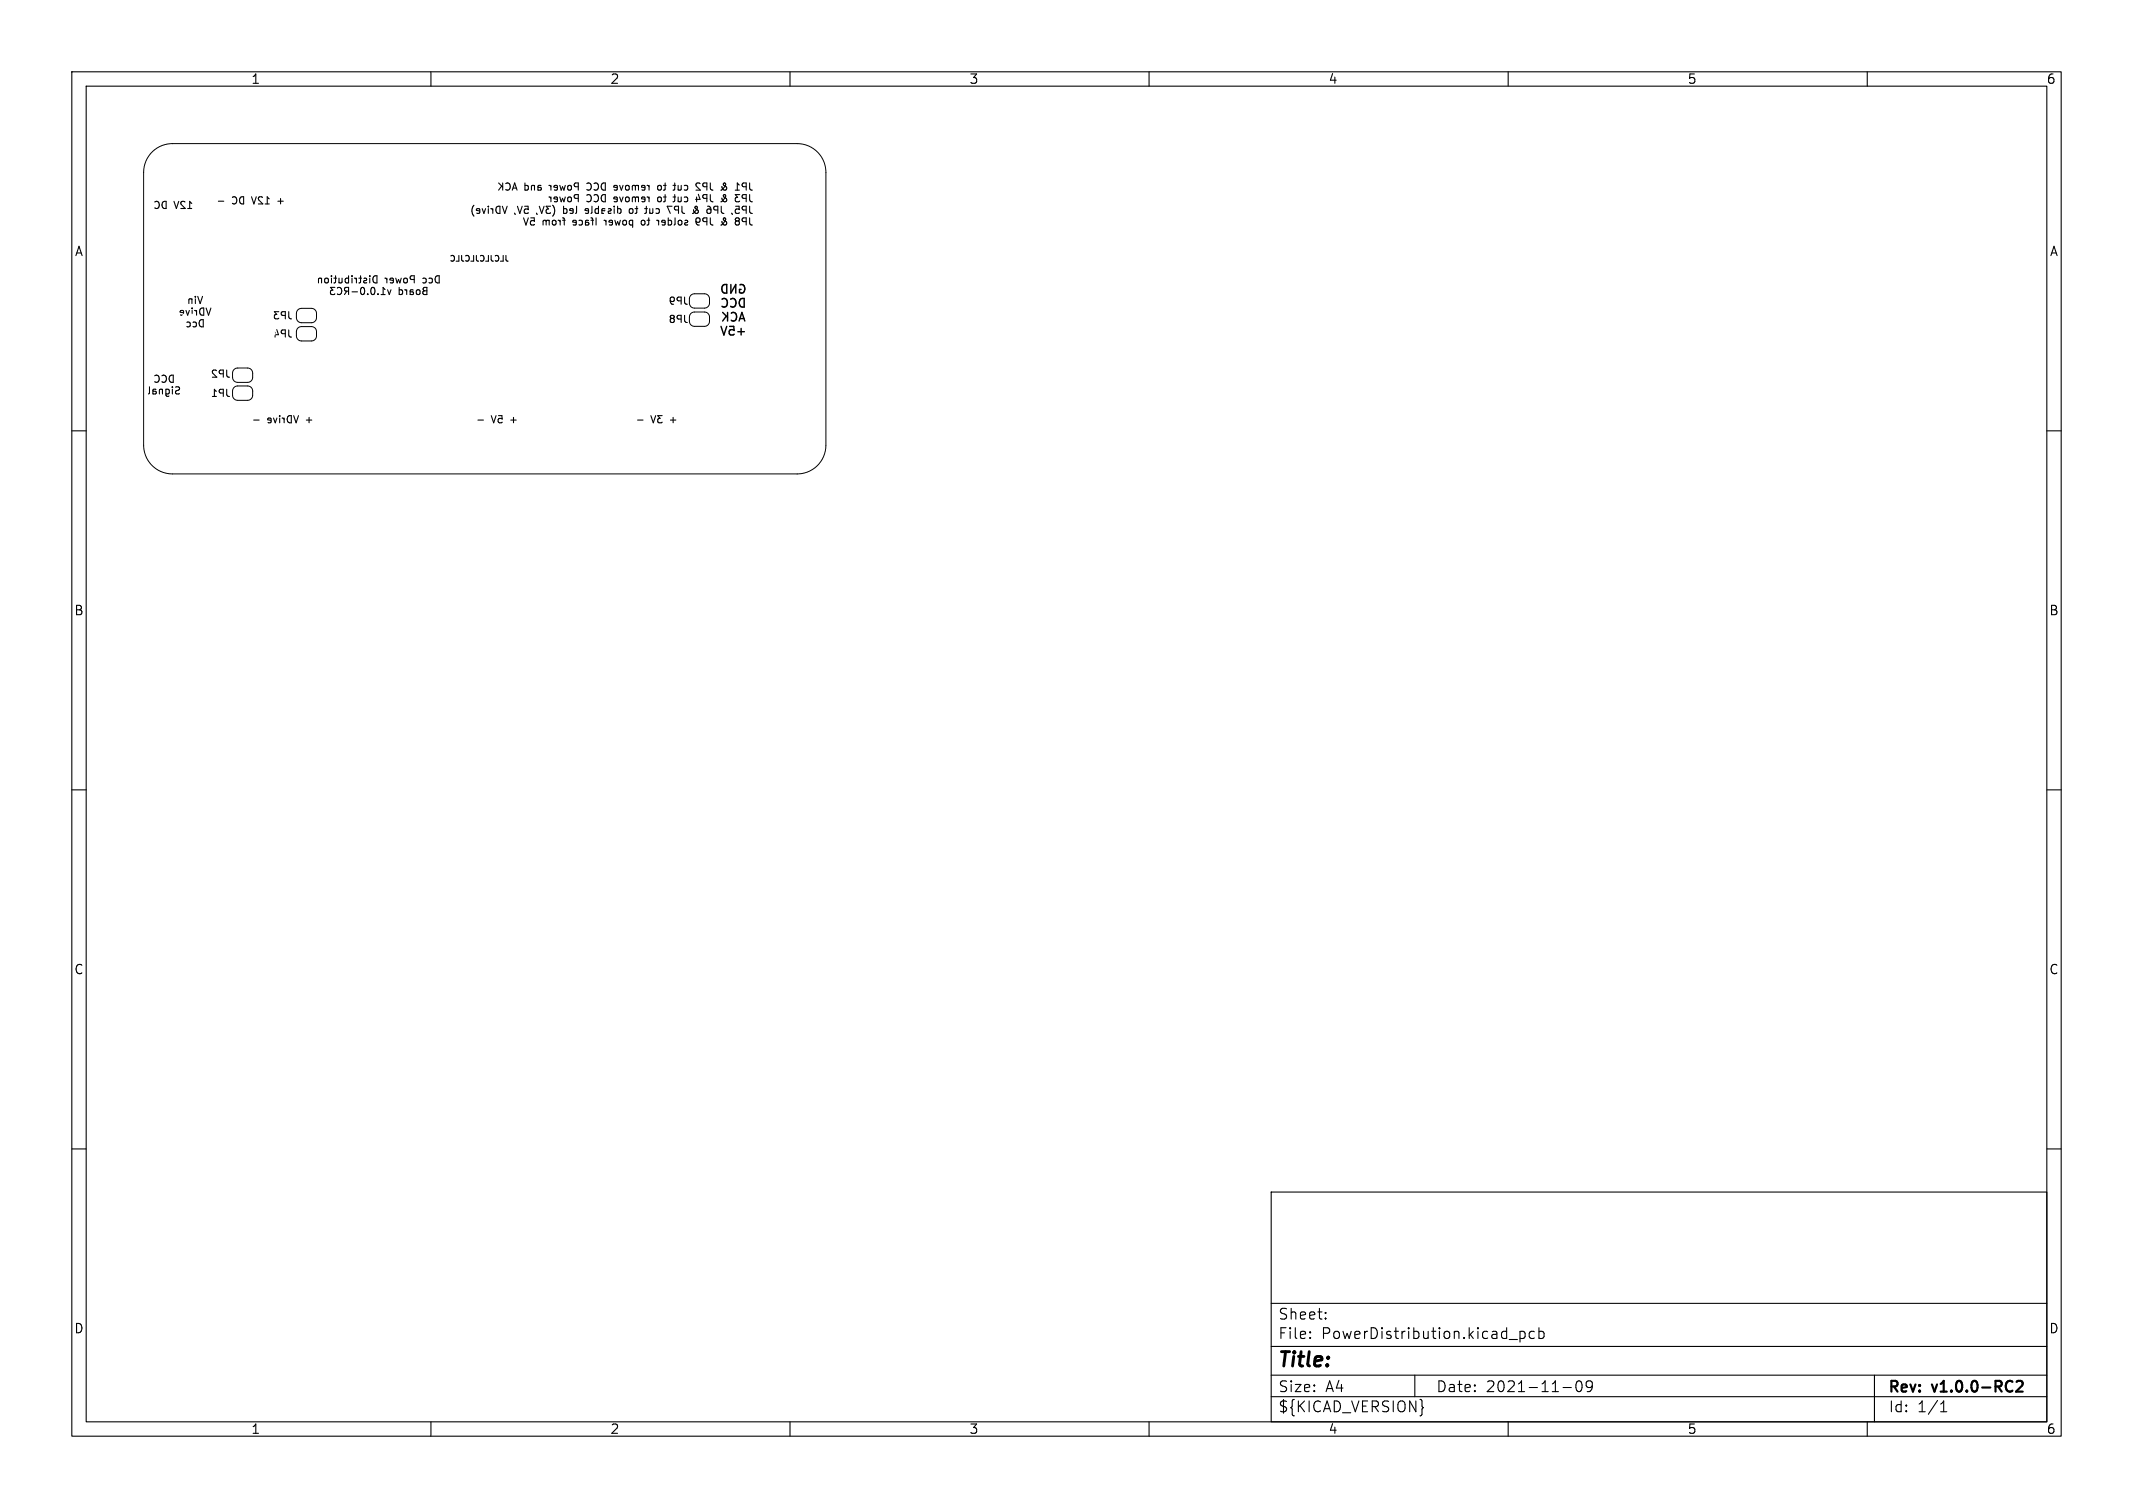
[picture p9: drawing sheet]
<svg xmlns="http://www.w3.org/2000/svg" width="297mm" height="210mm" viewBox="0 0 297 210" stroke-linecap="round" stroke-linejoin="round" font-family="sans-serif">
<g fill="none" stroke="#000" stroke-width=".15">
<path d="M10 10h277v190h-277zM12 12h273v186h-273zM60 10v2M110 10v2M160 10v2M210 10v2M260 10v2M24.2 28l.4 1 .3-1M35 27.4l.4 1 .3-1M47.2 38.7v.7M47.2 39.3l.1 .1M52 38.5l.5-.1v1l-.5-.1"/>
<path d="M60.7 38.5l.5-.1v1a.52 .52 0 0 1-.6-.3 .52 .52 0 0 1 .1-.6zM66 28.6a1.15 1.15 0 0 0 0 1.5M66.8 29.4l-.5-.1 .1-.2h.3l.1 .1v.5h-.4M67.1 29.1l.3 .6 .2-.6M68 28.7v.1M68 29.1v.6M68.3 29.1l.3 .1M68.6 29.1v.6M69.1 28.9l.5-.2v1a.52 .52 0 0 1-.5-.2 .52 .52 0 0 1 0-.6zM69.4 25.5l.6 .6M69.9 25.9l-.5 .6M69.9 28.7l.4 1 .3-1"/>
<path d="M70 25.5v1M70.4 25.6a.47 .47 0 0 1 .7 .3 .47 .47 0 0 1-.5 .6l-.2-.1M71.3 26.5l.4-1 .3 1M71.4 26.2h.5M71.7 29.7l.1 .2M72 28.7l.4 1 .3-1M72.9 30.3l.3 1 .4-1M73 28.7h.5l.1 .5-.2-.1h-.3l-.1 .2v.3l.2 .1 .4-.1M73.1 25.9l.3-.1 .2 .2-.1 .4h-.4M73.1 25.5v1M73.9 30.3h.5v.5l-.1-.1-.4 .1v.1v.3l.1 .1 .4-.1M74.4 25.9l-.1-.1-.3 .1v.6"/>
<path d="M74.4 25.8v.7M74.7 29.7l.1 .2M74.9 26.1h.3l.2 .1-.2 .3-.3-.1M75.1 28.7l.3 1 .4-1M75.3 25.9h-.4v.6M76 30.8v.5M76 30.8l-.1-.1h-.2l-.1 .6M76.4 25.8l.3 .2M76.4 27.4l.3 .2M76.5 30.8l-.3-.1-.2 .1M76.5 30.7v.6M76.7 28.7h-.7l.4 .4-.3 .1v.4l.1 .1 .5-.1"/>
<path d="M76.7 25.8v.7M76.7 27.4v.7M76.9 28.6a1.15 1.15 0 0 1 0 1.5M76.9 30.8l.2-.1 .3 .1v.4l-.1 .1h-.2l-.2-.1zM77.6 26.1h-.5l.1-.2 .3-.1 .1 .2v.4h-.4M77.6 27.8l-.5-.1 .1-.2 .3-.1 .1 .2v.5h-.4M77.7 30.7l.3 .2M77.9 25.8l.2 .7 .2-.5 .2 .5 .2-.7M77.9 27.4l.2 .7 .2-.5 .2 .5 .2-.7M78 30.7v.6M78.3 30.3l.3 .2v.8M78.3 30.7h.4"/>
<path d="M78.5 29.1h.3l.1 .1v.5h-.4M78.5 28.7v1M79.1 25.9l.3-.1 .2 .2v.3l-.2 .2-.3-.1-.1-.1zM79.1 27.5l.3-.1 .2 .2v.3l-.2 .2h-.3l-.1-.2zM79.8 29.4l-.5-.1 .1-.2h.3l.1 .1v.5h-.4M80.2 31l-.4-.1v-.2h.3l.1 .1v.5h-.4M80.3 28.7v.9l-.2 .1M80.5 26h-.5l-.1-.2 .1-.2 .5-.1v1M80.5 27.6h-.5l-.1-.2 .1-.2 .5-.1v1M80.6 30.7h.3l.2 .2-.1 .4h-.4M81.5 30.9l.4 .1 .1 .1-.1 .2h-.4M81.7 25.6a.47 .47 0 0 1 .7 .3 .47 .47 0 0 1-.5 .6l-.2-.1"/>
<path d="M81.7 27.2a.47 .47 0 0 1 .7 .3 .47 .47 0 0 1-.5 .6l-.2-.1M81.9 29.4l-.4-.1v-.2h.3l.1 .1v.5h-.4M81.9 30.7h-.3l-.1 .6M82.3 30.3l.2 .2v.8M82.3 30.7h.4M82.4 28.7v.9l-.1 .1M82.7 25.6a.47 .47 0 0 1 .7 .3 .47 .47 0 0 1-.5 .6l-.2-.1M82.7 27.2a.47 .47 0 0 1 .7 .3 .47 .47 0 0 1-.5 .6l-.2-.1M83 30.3v1M83.3 28.7v1M83.3 29.1h-.3l-.1 .1v.5h.4M83.8 25.6l.5-.1v1a.52 .52 0 0 1-.6-.3 .52 .52 0 0 1 .1-.6z"/>
<path d="M83.8 29.3h.3l.2 .2-.2 .2h-.3M83.9 27.1h.4v1a.53 .53 0 0 1-.6-.3 .53 .53 0 0 1 .2-.7zM84.1 30.7l.3 .2M84.2 29.1h-.3l-.1 .6M84.4 30.7v.6M84.7 29.1h.2l.2 .1-.1 .1-.3 .1v.3h.4M85.3 31l-.5-.1 .1-.2h.2l.2 .1-.1 .5h-.3M85.5 28.7v.1M85.5 29.1v.6M85.6 30.7l.2 .6 .2-.4 .2 .4 .2-.6M85.9 26.1h-.4v-.2l.3-.1 .1 .2v.4h-.4M85.9 27.8l-.4-.1v-.2l.3-.1 .1 .2v.5h-.4"/>
<path d="M86 29.1h.3l.2 .1-.1 .5h-.4M86 28.7v1M86.3 25.8l.2 .7 .3-.7M86.3 27.4l.2 .7 .3-.7M86.8 30.7h.2l.2 .2v.3l-.2 .1h-.2l-.1-.1zM87.1 25.9l.2-.1 .3 .1v.4l-.1 .1-.2 .1-.2-.1zM87.2 27.5l.2-.1 .2 .2v.3l-.2 .2h-.2l-.1-.2zM87.7 29.1h.2l.2 .1v.3l-.2 .2h-.2l-.1-.2zM88.1 30.7h-.3l-.2 .2 .1 .4h.4M88.1 30.7v1M88.4 29.1h.4M88.5 26l-.2-.2-.2 .1-.1 .6"/>
<path d="M88.5 26v.5M88.5 27.6v.5M88.5 27.6l-.2-.2-.2 .1-.1 .6M88.7 28.7v.9l-.3 .1M88.9 25.9l-.3-.1-.1 .2M88.9 25.8v.7M88.9 27.4v.7M88.9 27.5l-.3-.1-.1 .2M89.3 30.8l.2-.1 .3 .1v.4l-.1 .1h-.2l-.2-.1zM89.8 29.1h.3M89.8 26.1h-.5l.1-.2 .3-.1 .1 .2v.4h-.4M89.8 27.8l-.5-.1 .1-.2 .3-.1 .1 .2v.5h-.4"/>
<path d="M90 28.7v.9l-.2 .1M90.1 25.8l.3 .2M90.1 27.4l.3 .2M90.1 30.7h.4M90.3 30.3v.9l-.2 .1M90.4 25.8v.7M90.4 27.4v.7M90.5 29.1v.6M90.9 29.1v.6h-.3l-.1-.1M91.3 29.1h.3l.2 .1-.1 .5h-.4M91.4 30.7l.3 .2M91.6 25.9l.2-.1 .2 .1 .1 .4-.1 .1-.2 .1-.2-.1z"/>
<path d="M91.6 27.5l.2-.1 .2 .1 .1 .4-.1 .2h-.2l-.2-.1zM91.7 30.7v.6M92.4 25.8h.4M92.4 27.4h.4M92.6 25.5v.8l-.2 .2M92.6 27.1v.9l-.2 .1M92.6 31l-.5-.1 .1-.2h.3l.1 .1v.5h-.4M93 30.7h.3l.2 .2-.1 .4h-.4M93 30.3v1M93.6 28.7h-.7l.4 1M93.7 25.8h.4M93.7 27.4h.4"/>
<path d="M93.9 25.5v.8l-.2 .2M93.9 27.1v.9l-.2 .1M94 30.3v.9l-.1 .1M94.4 25.8v.7M94.4 27.4v.7M94.5 29.2h-.5l-.1-.1v-.3l.6-.1v1M94.5 30.7h.3l.1 .2v.3l-.1 .1h-.3l-.1-.1zM94.9 25.8l-.1 .6-.2 .1-.2-.1M94.9 27.4l-.1 .7h-.2l-.2-.1M94.9 28.7v.7a.32 .32 0 0 0 .4 .3M95.3 25.9l.3-.1 .2 .2-.1 .4h-.4M95.3 27.5l.3-.1 .2 .2-.1 .5h-.4"/>
<path d="M95.4 30.7h.2l.2 .1-.1 .2-.3 .1v.2h.4M96.6 29.2l.2 .4a.27 .27 0 0 0 .4 .1 .27 .27 0 0 0-.1-.5l-.3-.3 .1-.2 .1 .1a.96 .96 0 0 1-.6 .9M96.9 30.8l.2 .2 .3-.1 .1-.1-.1-.4-.3-.1-.2 .1a.66 .66 0 0 0 .3 .9h.2M97 27.4v.7M97.2 27.1l.3 .7h-.6M97.5 25.6l-.4-.1-.2 .3 .6 .7h-.6M98.4 26h-.5v-.2v-.2l.5-.1v1M98.4 27.6h-.5v-.2v-.2l.5-.1v1M98.4 30.9l-.5-.1v-.1v-.3l.5-.1v1M98.5 28.7l.3 .1a.67 .67 0 0 1 0 .9l-.3-.1-.1-.3 .2-.2h.2l.2 .2M98.9 25.5v.7a.32 .32 0 0 0 .4 .3M98.9 27.1v.7a.32 .32 0 0 0 .4 .3"/>
<path d="M98.9 30.3v.8a.32 .32 0 0 0 .4 .2M99.9 29.2h-.4l-.1-.1v-.3l.5-.1v1M100.4 28.7v.7a.32 .32 0 0 0 .4 .3M100.5 26l.2 .4a.27 .27 0 0 0 .4 0 .27 .27 0 0 0 0-.4l-.4-.3 .2-.2h.1a.96 .96 0 0 1-.6 1M100.5 27.6l.2 .4a.27 .27 0 0 0 .4 0 .27 .27 0 0 0 0-.4l-.4-.3 .2-.2h.1a.96 .96 0 0 1-.6 1M100.5 30.8l.2 .4a.27 .27 0 0 0 .4 .1 .27 .27 0 0 0 0-.4l-.4-.4 .2-.2 .1 .1a.96 .96 0 0 1-.6 .9M101.9 29.7l.1 .2M102.4 26.5h.5M102.4 28.7h.5v.5l-.1-.1h-.3l-.1 .2v.3l.2 .1 .3-.1M102.6 30.8l-.2-.2 .2-.3h.2l.1 .2-.1 .3M102.6 30.8l-.2 .2v.2l.2 .1h.3v-.1v-.3l-.1-.1M102.6 30.8h.2"/>
<path d="M102.9 25.8l-.2-.3v1M103 27.1h-.6l.3 .4-.3 .1v.4l.2 .1 .4-.1M103.9 26h-.5l-.1-.2 .1-.2 .5-.1v1M103.9 27.6h-.5l-.1-.2 .1-.2 .5-.1v1M103.9 29.2h-.5l-.1-.1 .1-.3 .5-.1v1M103.9 30.9l-.5-.1-.1-.1 .1-.3 .5-.1v1M104.4 25.5v.7l.1 .2M104.4 27.1v.7l.1 .3M104.4 28.7v.7a.32 .32 0 0 0 .4 .3M104.4 30.3v.8l.1 .2M10 60h2M24.6 53.9h.2l.2 .2-.1 .2-.3 .1"/>
<path d="M25 54.8l-.4 .1M43 58.1v.8M50.3 40.1a.54 .54 0 0 0 .2 .9M58.4 40.5v.4M59 40.1l-.1 .2 .2 .2M59.1 40.5h.3M59.4 40v1l-.5-.1v-.2l.2-.2M71.5 58.1v.8M93.7 58.1v.8M285 60h2M10 110h2M285 110h2"/>
<path d="M10 160h2M285 160h2M177 166h108v32h-108zM60 198v2M110 198v2M160 198v2M177 194.5h108M177 191.5h108M177 187.5h108M177 181.5h108M182.4 186.3h.1l-.1 .1M182.4 185.5h.1l-.1 .1"/>
<path d="M184.6 183.6v.1M184.6 182.8v.1M197 191.5v3M198.1 196h.1l-.1 .1M210 198v2M210.1 186.5h1.2M211.6 185.4v1.5M211.6 185.5l.5-.1 .3 .3v.4l-.2 .2-.1 .1-.5-.1M213.6 185.5l-.4-.1-.3 .3v.4l.2 .2 .1 .1 .4-.1M214.3 185.5l.4-.1 .3 .3v.4l-.1 .2-.2 .1-.4-.1M214.3 184.9v1.5M217.6 193.2h1.2"/>
<path d="M219.6 192.4a.36 .36 0 0 1 .6 .2 .77 .77 0 0 1-.4 1.2 1 1 0 0 1-.2-1.4zM221.7 192.9l-.3 .3h-.4l-.1-.3v-.3l.1-.2 .4-.1 .2 .1a.99 .99 0 0 1-.3 1.4h-.3M260 198v2M261 191.5v6.5M270.2 196.6h.9M270.2 195.5l.4-.4v1.5"/>
</g>
<path d="M280.8 192.4l.2-.1 .5 .1a.41 .41 0 0 1 .1 .5l-.9 .9h.9" fill="none" stroke="#000" stroke-width=".3"/>
<path d="M21.2 21.1a4 4 0 0 1 2.8-1.1h87a4 4 0 0 1 4 4v38a4 4 0 0 1-4 4h-87a4 4 0 0 1-4-4v-38a4 4 0 0 1 1.2-2.9zM32.6 54l.4-.2h1.6l.5 .3 .1 .3a1.11 1.11 0 0 1-.3 1.2l-.4 .1h-1.6l-.4-.3-.1-.4a1.22 1.22 0 0 1 .2-1zM32.6 51.5l.4-.2h1.6l.5 .3 .1 .4a1.11 1.11 0 0 1-.3 1.1l-.4 .2-1.6-.1-.4-.3-.1-.3a1.22 1.22 0 0 1 .2-1.1zM41.4 43.2l.5-.3 1.6 .1 .4 .2 .2 .4a1.11 1.11 0 0 1-.3 1.2l-.4 .1h-1.6l-.4-.3-.1-.4a1.22 1.22 0 0 1 .1-1zM41.4 45.7l.5-.2h1.6l.4 .3 .2 .4a1.11 1.11 0 0 1-.3 1.2l-.4 .1h-1.6l-.4-.3-.1-.4a1.22 1.22 0 0 1 .1-1.1zM96.2 43.7l.4-.2h1.7l.4 .3 .1 .4a1.11 1.11 0 0 1-.3 1.1l-.4 .2-1.6-.1-.4-.3-.1-.4a1.22 1.22 0 0 1 .2-1zM96.2 41.1l.4-.2h1.7l.4 .3 .1 .4a1.11 1.11 0 0 1-.3 1.2l-.4 .1h-1.6l-.4-.3-.1-.4a1.22 1.22 0 0 1 .2-1.1z" fill="none" stroke="#000" stroke-width=".14"/>
<g fill="#fff" stroke="#fff" stroke-width=".14">
<circle cx="35.8" cy="43.9" r=".2"/>
<circle cx="35.8" cy="48.5" r=".2"/>
<circle cx="59.2" cy="31.2" r=".2"/>
<circle cx="39.4" cy="30" r=".2"/>
<circle cx="96.5" cy="51.4" r=".2"/>
<circle cx="79.5" cy="49.5" r=".2"/>
<circle cx="104.6" cy="40.9" r=".2"/>
<circle cx="62.2" cy="31.2" r=".2"/>
<circle cx="109.7" cy="51.1" r=".2"/>
<circle cx="45.8" cy="31.4" r=".2"/>
<circle cx="61.2" cy="31.2" r=".2"/>
<circle cx="60.2" cy="31.2" r=".2"/>
<circle cx="45.5" cy="43.9" r=".2"/>
<circle cx="79.5" cy="46.5" r=".2"/>
<circle cx="102" cy="48.5" r=".2"/>
<circle cx="59" cy="36" r=".2"/>
<circle cx="50.6" cy="21.4" r=".2"/>
<circle cx="48.6" cy="21.4" r=".2"/>
<circle cx="49.6" cy="21.4" r=".2"/>
<circle cx="60" cy="52" r=".2"/>
<circle cx="68" cy="53" r=".2"/>
<circle cx="59" cy="53" r=".2"/>
<circle cx="60" cy="53" r=".2"/>
<circle cx="59" cy="52" r=".2"/>
<circle cx="61" cy="53" r=".2"/>
<circle cx="61" cy="52" r=".2"/>
<circle cx="74.2" cy="41.9" r=".2"/>
<circle cx="69" cy="53" r=".2"/>
<circle cx="69" cy="23" r=".2"/>
<circle cx="75.9" cy="55.1" r=".2"/>
<circle cx="73.5" cy="52.1" r=".2"/>
<circle cx="106.9" cy="51.8" r=".2"/>
<circle cx="79.5" cy="40.9" r=".2"/>
<circle cx="46.2" cy="49.8" r=".2"/>
<circle cx="81.8" cy="39.4" r=".2"/>
<circle cx="40.1" cy="51.1" r=".2"/>
<circle cx="41.9" cy="40.9" r=".2"/>
<circle cx="86" cy="30" r=".2"/>
<circle cx="84.3" cy="29.7" r=".2"/>
<circle cx="47.2" cy="47" r=".2"/>
<circle cx="26.7" cy="52.3" r=".5"/>
<circle cx="26.7" cy="54.8" r=".5"/>
<circle cx="23.4" cy="41.4" r=".5"/>
<circle cx="23.4" cy="43.9" r=".5"/>
<circle cx="23.4" cy="46.5" r=".5"/>
<circle cx="38.1" cy="61" r=".6"/>
<circle cx="41.6" cy="61" r=".6"/>
<circle cx="107" cy="47" r=".47"/>
<circle cx="107" cy="44.5" r=".47"/>
<circle cx="107" cy="42" r=".47"/>
<circle cx="107" cy="39.5" r=".47"/>
<circle cx="89.5" cy="61" r=".6"/>
<circle cx="93" cy="61" r=".6"/>
<circle cx="67.3" cy="61" r=".6"/>
<circle cx="70.8" cy="61" r=".6"/>
<circle cx="24" cy="62" r="1.35"/>
<circle cx="111" cy="62" r="1.35"/>
<circle cx="111" cy="24" r="1.35"/>
<circle cx="24" cy="24" r="1.35"/>
<circle cx="36.8" cy="25.4" r=".6"/>
<circle cx="33.3" cy="25.4" r=".6"/>
</g>
<path d="M22.9 30.8v2M24.9 36.5h2M28.9 30.8v2" fill="none" stroke="#fff" stroke-width="1"/>
<text font-size="2.8" x="178" y="190.8">Title:</text>
<g font-size="2.1">
<text x="178" y="183.9">Sheet:</text>
<text x="178" y="186.6">File:</text>
<text x="184" y="186.6">PowerDistribution.kicad_pcb</text>
<text x="178" y="196.8">${KICAD_VERSION}</text>
<text x="178" y="194">Size:</text>
<text x="184.6" y="194">A4</text>
<text x="200" y="194">Date:</text>
<text x="206.9" y="194">2021-11-09</text>
<text x="263" y="194.2">Rev:</text>
<text x="263" y="196.8">Id:</text>
<text x="267" y="196.8">1/1</text>
<text x="269.2" y="194.2">v1.0.0-RC2</text>
</g>
<g font-size="1.8">
<text x="35" y="11.8">1</text>
<text x="85" y="11.8">2</text>
<text x="135" y="11.8">3</text>
<text x="185" y="11.8">4</text>
<text x="235" y="11.8">5</text>
<text x="285" y="11.8">6</text>
<text x="10.4" y="35.8">A</text>
<text x="285.4" y="35.8">A</text>
<text x="10.3" y="85.8">B</text>
<text x="285.3" y="85.8">B</text>
<text x="10.3" y="135.8">C</text>
<text x="285.3" y="135.8">C</text>
<text x="10.3" y="185.8">D</text>
<text x="285.3" y="185.8">D</text>
<text x="35" y="199.8">1</text>
<text x="85" y="199.8">2</text>
<text x="135" y="199.8">3</text>
<text x="185" y="199.8">4</text>
<text x="235" y="199.8">5</text>
<text x="285" y="199.8">6</text>
</g>
<g font-size="1.7">
<text x="100.1" y="41.1">GND</text>
<text x="100.1" y="46.9">+5V</text>
<text x="100.2" y="43.1">DCC</text>
<text x="100.3" y="45">ACK</text>
</g>
<g font-size="1.4">
<text x="21.3" y="29.3">12V</text>
<text x="25" y="29.3">DC</text>
<text x="30.1" y="28.6">+</text>
<text x="32.3" y="28.6">12V</text>
<text x="35.9" y="28.6">DC -</text>
<text x="104.9" y="26.7">JP1</text>
<text x="104.9" y="28.3">JP3</text>
<text x="104.9" y="31.6">JP8</text>
<text x="44" y="39.6">Dcc</text>
<text x="45.7" y="41.2">Board</text>
<text x="47.7" y="39.6">Power</text>
<text x="51" y="41.2">v1.0.0-RC3</text>
<text x="53" y="39.6">Distribution</text>
<text x="25.7" y="45.7">Dcc</text>
<text x="26" y="42.5">Vin</text>
<text x="37.9" y="44.6">JP3</text>
<text x="93" y="45.1">JP8</text>
<text x="93" y="42.6">JP9</text>
<text x="21.3" y="53.5">DCC</text>
<text x="29.3" y="52.8">JP2</text>
<text x="20.4" y="55.1">Signal</text>
<text x="29.3" y="55.4">JP1</text>
<text x="35" y="59.1">+</text>
<text x="37.2" y="59.1">VDrive</text>
<text x="42.7" y="59.1">-</text>
<text x="66.2" y="59.1">+</text>
<text x="68.4" y="59.1">5V</text>
<text x="71.1" y="59.1">-</text>
<text x="88.4" y="59.1">+</text>
<text x="90.6" y="59.1">3V</text>
<text x="93.4" y="59.1">-</text>
</g>
<g font-size="1.4" fill="#fff">
<text x="24.8" y="44.1">VDrive</text>
<text x="37.9" y="47.2">JP4</text>
</g>
<text font-size="1.1" x="62.5" y="36.6">JLCJLCJLCJLC</text>
</svg>
